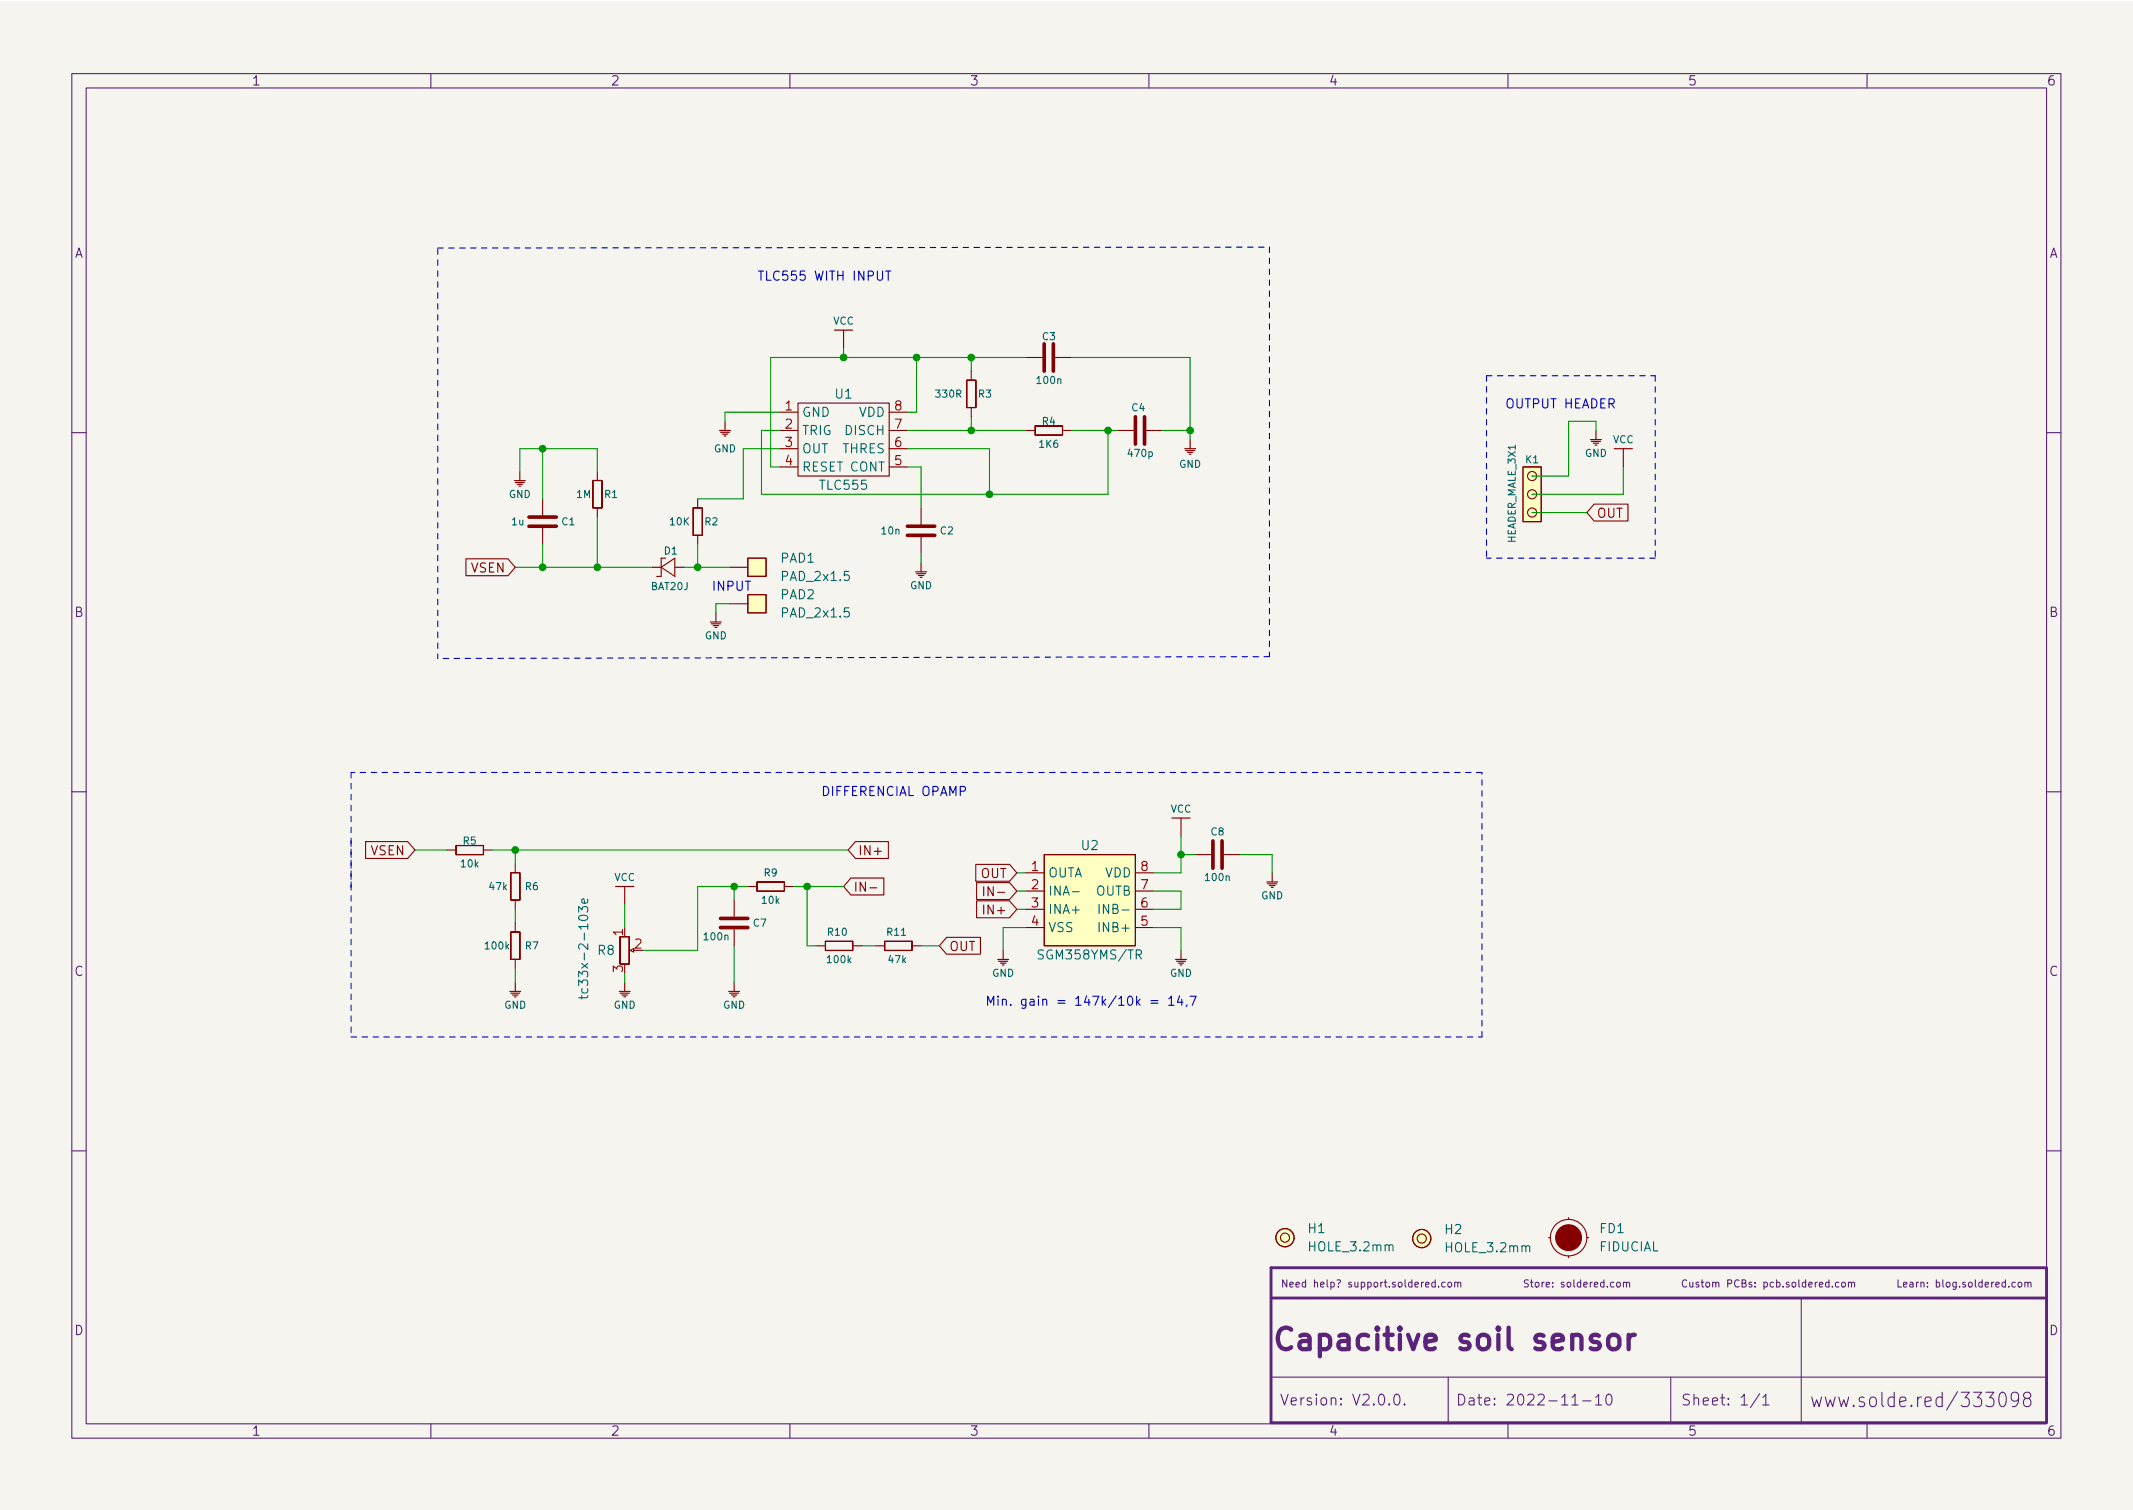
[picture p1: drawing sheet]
<svg xmlns="http://www.w3.org/2000/svg" width="297mm" height="210mm" viewBox="0 0 297 210" stroke-linecap="round" stroke-linejoin="round" font-family="sans-serif">
<path d="M0 .2h297v210.1h-297z" fill="#f5f4ef" stroke="#f5f4ef" stroke-width=".14"/>
<g fill="none" stroke="#5b2379" stroke-width=".15">
<path d="M10 10.2h277v190.1h-277zM12 12.2h273v186.1h-273zM60 10.2v2M110 10.2v2M160 10.2v2M210 10.2v2M260 10.2v2M10 60.2h2M285 60.2h2M10 110.2h2M285 110.2h2M10 160.2h2"/>
<path d="M199.9 178.6l-.3-.1-.2 .2 .1 .5h.4M199.9 178.2v1M200.3 179.1v.1M201.2 178.6l-.2-.1-.2 .2 .1 .5h.3M201.7 178.6l.3-.1 .1 .2v.3l-.1 .2h-.3l-.1-.2zM202.6 178.6l.1-.1 .3 .1v.6M202.6 178.5v.7M203 178.7l.1-.2 .3 .1v.6M225.2 178.6l.1-.1 .3 .1v.4v.2h-.3l-.1-.1zM226.1 178.6l.1-.1 .3 .1v.6M226.1 178.5v.7M226.5 178.7l.1-.2 .3 .1v.6"/>
<path d="M234.9 178.3a.47 .47 0 0 0-.7 .3 .47 .47 0 0 0 .5 .6l.2-.1M235.3 178.5l.1 .7h.2l.1-.1M235.7 178.5v.7M236.6 178.6l-.3-.1-.1 .2v.1l.4 .1v.3h-.4M236.9 178.5h.4M237 178.2v.9l.3 .1M237.6 178.6l.3-.1 .2 .2v.3l-.2 .2h-.3v-.2zM238.5 178.6l.1-.1 .3 .1v.6M238.5 178.5v.7M238.9 178.7l.2-.2 .2 .1 .1 .6M240.6 178.7h.5l.1-.2-.1-.2-.5-.1v1M242.2 178.3a.47 .47 0 0 0-.7 .3 .47 .47 0 0 0 .5 .6l.2-.1"/>
<path d="M242.6 178.7l.4-.1 .1-.1v-.2l-.5-.1v1h.4l.1-.1 .1-.2-.3-.2M243.9 178.6l-.2-.1-.1 .2v.1l.3 .1v.3h-.3M244.4 179.1v.1M244.4 178.6v.1M245.6 178.6l.3-.1 .2 .2-.1 .5h-.4M245.6 178.5v1M247 178.6l-.3-.1-.2 .2 .1 .5h.4M247.4 178.6l.3-.1 .2 .2-.1 .5h-.4M247.4 178.2v1M248.3 179.1v.1M249.1 178.6l-.2-.1-.2 .2 .1 .1 .3 .1v.3h-.4M249.6 178.6l.3-.1 .2 .2v.3l-.2 .2h-.3v-.2z"/>
<path d="M250.5 178.2v.9l.1 .1M251.5 178.6l-.3-.1-.2 .2 .1 .5h.4M251.5 178.2v1M251.9 178.9l.5-.1-.1-.2-.3-.1-.1 .2v.5h.4M252.8 178.5v.7M253.1 178.5l-.3 .2M253.4 178.9l.4-.1v-.2l-.3-.1-.1 .2v.5h.4M254.7 178.6l-.3-.1-.2 .2 .1 .5h.4M254.7 178.2v1M255.2 179.1v.1M256.1 178.6l-.3-.1-.2 .2 .1 .5h.4M256.5 178.6l.1-.1 .3 .1 .1 .4-.1 .2h-.3l-.1-.1z"/>
<path d="M257.4 178.6l.2-.1 .2 .1v.6M257.4 178.5v.7M257.8 178.7l.2-.2 .2 .1 .1 .6M280.6 178.6l-.2-.1-.2 .2 .1 .5h.3M281.1 178.6l.1-.1 .3 .1 .1 .4-.1 .2h-.3l-.1-.1zM282 178.6l.1-.1 .3 .1v.6M282 178.5v.7M282.4 178.7l.2-.2 .2 .1v.6M285 160.2h2M60 198.3v2M110 198.3v2M160 198.3v2"/>
<path d="M177 191.8h108M194.3 194.2a.36 .36 0 0 1 .6 .2 .77 .77 0 0 1-.4 1.2 1 1 0 0 1-.2-1.4zM195.6 195.5l.1 .1h-.1h-.1l.1-.1v.1M201.7 191.8v6.5M210 198.3v2M218.9 195.6h.9M220.4 195.1h1.2M222.2 194.6l.4-.5v1.5M222.2 195.6h.9M223.8 194.2a.36 .36 0 0 1 .6 .2 .77 .77 0 0 1-.4 1.2 1 1 0 0 1-.2-1.4zM232.7 191.8v6.5M245.1 194.1l-1.3 1.9"/>
<path d="M245.5 194.6l.4-.5v1.5M245.5 195.6h.8M250.8 180.7v17.6M260 198.3v2M270.5 194.6l-.5-.1-.4 .4v.6l.2 .3 .2 .1 .5-.1M270.5 193.9v2M272.6 193.8l-1.5 2.5M282.1 194.7l-.1-.1a.43 .43 0 0 1-.2-.4 .43 .43 0 0 1 .3-.3l.5 .1a.43 .43 0 0 1 .2 .4 .43 .43 0 0 1-.3 .3l-.5 .1a.67 .67 0 0 0 0 1l.1 .1 .5-.1a.67 .67 0 0 0 0-1l-.1-.1"/>
</g>
<path d="M222.7 186l-.3-.1h-.5l-.2 .1-.2 .3 .2 .4 1 .3 .1 .3-.1 .4-.3 .2h-.6l-.3-.2M224.2 186a.81 .81 0 0 1 1.3 .4v.9a.81 .81 0 0 1-.8 .6 .81 .81 0 0 1-.8-.6v-.9zM226.8 185.9v2M227.7 185.9a.77 .77 0 0 0-.9 .5" fill="none" stroke="#5b2379" stroke-width=".6"/>
<path d="M284.8 176.5h-107.8v21.6h107.9M285 176.5v21.6M177 180.7h108" fill="none" stroke="#5b2379" stroke-width=".4"/>
<g fill="#ffffc2" stroke="#ffffc2" stroke-width=".14">
<path d="M104.1 82.8h2.6v2.5h-2.6z"/>
<path d="M145.4 119h12.7v12.7h-12.7z"/>
<path d="M212.1 65h2.5v7.6h-2.5z"/>
<path d="M104.1 77.7h2.6v2.6h-2.6z"/>
<circle cx="198" cy="172.5" r="1.27"/>
<circle cx="178.9" cy="172.3" r="1.27"/>
</g>
<g fill="none" stroke="#840000" stroke-width=".15">
<path d="M108.6 57.4h2.5M108.6 59.9h2.5M111.1 56.1h12.7v10.2h-12.7zM117.5 46v2.5M123.8 57.4h2.6M123.8 59.9h2.6M134.6 56.7l1.3 .1zM134.6 53v3.8zM134.6 52.9l1.3 .1zM135.3 51.7v1.3M135.3 56.8v1.2M135.9 53v3.8z"/>
<path d="M142.9 59.9h1.2M142.9 49.8h2.5M144.1 59.3l.1 1.3zM144.1 59.3h3.9zM146.7 49.8h2.5M148 59.3v1.3zM148 59.9h1.2M155.6 59.9h2.5M159.4 59.9h2.5M64.9 77.8h5.8l1.1 1.2-1.1 1.2h-5.8zM75.6 69.5v2.5M75.6 73.3v2.5"/>
<path d="M82.5 70.7h1.3zM82.5 66.9l.1 3.8zM82.5 66.9h1.3zM83.2 65.7v1.2M83.2 70.7v1.3M83.8 66.9v3.8zM90.8 79h1.3M92.1 79l1.9-1.3v2.6zM92.7 77.7h-.6v2.6h-.7M94 79h1.2M96.5 74.5h1.3zM96.5 70.7v3.8z"/>
<path d="M96.5 70.7h1.3zM97.2 69.5v1.2M97.2 74.5v1.3M97.8 70.7v3.8zM101.6 79h2.5M104.1 77.7h2.6v2.6h-2.6zM108.6 62.5h2.5M108.6 65h2.5M123.8 62.5h2.6M123.8 65h2.6M128.3 70.7v2.6M128.3 74.5v2.6"/>
<path d="M144.1 60.6h3.9zM212.1 65h2.5v7.6h-2.5zM213.4 71.4h.1M213.4 68.8h.1M213.4 66.3h.1M222 70.2h4.7v2.3h-4.7l-1-1.1zM226.1 62.5v2.5M101.6 84.1h2.5M104.1 82.8h2.6v2.5h-2.6zM50.9 117.2h5.9l1 1.2-1 1.1h-5.9zM62.2 118.4h1.3M63.5 119h3.8z"/>
<path d="M63.5 117.7v1.3zM63.5 117.7h3.8zM67.3 117.7v1.3zM67.3 118.4h1.3M119.1 117.2h4.6v2.3h-4.6l-1-1.1zM145.4 119h12.7v12.7h-12.7zM164.5 113.9v2.6M166.4 119h2.5M170.2 119h2.5M71.1 125.3h1.3zM71.1 121.5v3.8zM71.1 121.5h1.3z"/>
<path d="M71.1 133.6h1.3zM71.1 129.8v3.8zM71.1 129.8h1.3zM71.8 120.3v1.2M71.8 125.3v1.3M71.8 128.5v1.3M71.8 133.6v1.3M72.4 121.5v3.8zM72.4 129.8v3.8zM86.3 130.4l.1 3.8zM86.4 130.4h1.2zM86.4 134.2l1.2 .1z"/>
<path d="M87 123.4v2.6M87.6 130.4v3.8zM87.8 132.3l.5-.2v.5zM102.2 125.3v2.6M102.2 129.2v2.5M104.1 123.4h1.3M105.4 124.1h3.8zM105.4 122.8v1.3zM105.4 122.8h3.8zM109.2 122.8v1.3zM109.2 123.4h1.3M113.7 131.7h1.2"/>
<path d="M114.9 132.3l3.8 .1zM114.9 131.1l.1 1.2zM114.9 131.1h3.8zM118.5 122.3h4.6v2.3h-4.6l-1-1.2zM118.7 131.1l.1 1.2zM118.7 131.7h1.3M121.1 123.6h1M121.9 131.7h1.3M123.2 132.3l3.8 .1zM123.2 131.1v1.2zM123.2 131.1h3.8zM127 131.1v1.2z"/>
<path d="M127 131.7h1.3M131.8 130.5h4.7v2.4h-4.7l-1-1.2zM135.9 120.4h4.7l1 1.1-1 1.2h-4.7zM136 125.4h4.6l1 1.2-1 1.2h-4.6zM136 122.9h4.6l1 1.2-1 1.1h-4.6zM137 123.5v1.2M137 126v1.3M142.9 121.5h2.5M142.9 124.1h2.5M142.9 126.6h2.5M142.9 129.2h2.5M158.1 121.5h2.6"/>
<path d="M158.1 124.1h2.6M158.1 126.6h2.6M158.1 129.2h2.6M215.6 172.3h.3M218.4 169.5v.3M218.4 174.9v.2M221 172.3h.2"/>
<circle cx="213.4" cy="66.3" r=".63"/>
<circle cx="213.4" cy="71.4" r=".63"/>
<circle cx="213.4" cy="68.8" r=".63"/>
<circle cx="178.9" cy="172.3" r=".63"/>
<circle cx="178.9" cy="172.3" r="1.27"/>
<circle cx="198" cy="172.5" r=".63"/>
<circle cx="198" cy="172.5" r="1.27"/>
<circle cx="218.4" cy="172.3" r="2.54"/>
</g>
<g fill="none" stroke="#840000" stroke-width=".16">
<path d="M100.2 59.9h1.5M101 58.7v1.2M116.2 46h2.5M222.2 59.9v1.3M71.6 66.9h1.6M71.8 67.2h1.2M72 67.4h.8M72.3 67.7h.2M72.4 65.7v1.2M100.3 60.2h1.3M100.6 60.4h.7M100.8 60.7h.3"/>
<path d="M127.5 79.6h1.5M127.6 79.9h1.3M128.3 78.4v1.2M165 62.5h1.5M165.1 62.7h1.3M165.4 63h.7M165.6 63.2h.3M165.7 61.2v1.3M221.5 61.2h1.5M221.6 61.5h1.3M221.9 61.7h.7M222.1 62h.3"/>
<path d="M224.8 62.5h2.5M98.9 86.6h1.6M99.1 86.9h1.2M99.3 87.1h.8M99.6 87.4h.2M99.7 85.3v1.3M127.9 80.1h.8M128.1 80.4h.3M163.2 113.9h2.5M71 138h1.5M71.1 138.3h1.3M71.4 138.6h.7"/>
<path d="M71.6 138.8h.3M71.8 136.8v1.2M85.7 123.4h2.6M86.2 138h1.6M86.4 138.3h1.2M86.6 138.6h.8M86.9 138.8h.2M87 136.8v1.2M101.5 138h1.5M101.6 138.3h1.3M101.9 138.6h.7M102.1 138.8h.3"/>
<path d="M102.2 136.8v1.2M138.9 133.6h1.6M139.1 133.9h1.2M139.3 134.1h.8M139.6 134.4h.2M139.7 132.3v1.3M163.7 133.6h1.5M163.8 133.9h1.3M164.1 134.1h.7M164.3 134.4h.3M164.5 132.3v1.3M176.4 122.8h1.5"/>
<path d="M176.5 123.1h1.3M176.8 123.3h.7M177 123.6h.3M177.2 121.5v1.3"/>
</g>
<path d="M145.4 47.9v3.8M146.7 47.9v3.8M158.1 58v3.8M159.4 58v3.8M73.7 73.3h3.8M73.7 72h3.8M126.4 73.3h3.8M126.4 74.5h3.8M168.9 117.1v3.8M170.2 117.1v3.8M100.3 127.9h3.8M100.3 129.2h3.8" fill="none" stroke="#840000" stroke-width=".5"/>
<path d="M80.6 127v-.8l.5 .5 .1-.4h.5l.2 .2v.3l-.2 .2M81 138.6v.5M81.1 137.7l-.1 .3 .2 .3h.4l.2-.2v-.4M81.8 125.2l.1 .4-.2 .1h-.6v-.5l.2-.1 .1 .6M81.9 138.6l-.1 .3h-.1h-1.1M149.3 124.2h1M153.1 125.9v1.3M153.1 128.5v1.2" fill="none" stroke="#006464" stroke-width=".15"/>
<circle cx="218.4" cy="172.3" r="1.8" fill="#840000" stroke="#840000" stroke-width=".15"/>
<path d="M123.3 37.7h.8M123.7 37.7v1.3M160.3 139.3h.9M160.3 139.7h.9M162.8 139.1l.3-.4v1.3M162.8 140h.7M164.3 138.7l-.3 .9h.8M164.6 139.1v.9M165.3 139.9l-.1 .3M165.7 138.7h.9l-.6 1.3" fill="none" stroke="#0000c2" stroke-width=".15"/>
<g fill="none" stroke="#0000c2" stroke-width=".15" stroke-dasharray=".8 .8">
<path d="M61 34.7v57M61 34.5l115.8-.1M176.8 34.4v57M207 52.3h23.5M207 52.3v25.4M230.5 52.3v25.4M230.5 77.7h-23.5M176.8 91.4l-115.8 .3M48.9 117.1v27.3M48.9 107.6v16.5M206.4 107.6h-157.5M48.9 144.4h157.5"/>
<path d="M206.4 144.4v-36.8"/>
</g>
<g fill="none" stroke="#009600" stroke-width=".15">
<path d="M108.6 59.9h-2.6v8.9h48.3v-8.9M108.6 57.4h-7.6v1.3M117.5 48.5v1.3M126.4 59.9h16.5M127.6 49.8v7.6h-1.2M135.3 49.8v1.9M135.3 58v1.9M142.9 49.8h-35.6v15.2h1.3M149.2 49.8h16.5v11.4M149.2 59.9h6.4M161.9 59.9h3.8M222.2 59.9v-1.2h-3.8v7.6h-5"/>
<path d="M71.8 79h19M72.4 65.7v-3.2h10.8v3.2M75.6 62.5v7M75.6 75.8v3.2M83.2 72v7M95.2 79h6.4M97.2 75.8v3.2M108.6 62.5h-5.1v7h-6.3M126.4 62.5h11.4v6.3M126.4 65h1.9v5.7M128.3 77.1v1.3M213.4 71.4h7.6"/>
<path d="M226.1 65v3.8h-12.7M101.6 84.1h-1.9v1.2M57.8 118.4h4.4M68.6 118.4h49.5M71.8 118.4v1.9M164.5 119h1.9M164.5 116.5v5h-3.8M172.7 119h4.5v2.5M71.8 126.6v1.9M71.8 134.9v1.9M87 126v3.2M87 135.5v1.3"/>
<path d="M102.2 123.4v1.9M102.2 131.7v5.1M104.1 123.4h-6.9v8.9h-7.7M110.5 123.4h7M112.4 123.4v8.3h1.3M120 131.7h1.9M128.3 131.7h2.5M141.6 126.6h1.3M141.6 124.1h1.3M141.6 121.5h1.3M142.9 129.2h-3.2v3.1M160.7 124.1h3.8v2.5h-3.8"/>
<path d="M160.7 129.2h3.8v3.1"/>
</g>
<g fill="#009600" stroke="#009600" stroke-width=".15">
<circle cx="164.5" cy="119" r=".46"/>
<circle cx="71.8" cy="118.4" r=".46"/>
<circle cx="165.7" cy="59.9" r=".46"/>
<circle cx="127.6" cy="49.8" r=".46"/>
<circle cx="154.3" cy="59.9" r=".46"/>
<circle cx="135.3" cy="59.9" r=".46"/>
<circle cx="117.5" cy="49.8" r=".46"/>
<circle cx="135.3" cy="49.8" r=".46"/>
<circle cx="97.2" cy="79" r=".46"/>
<circle cx="75.6" cy="79" r=".46"/>
<circle cx="75.6" cy="62.5" r=".46"/>
<circle cx="83.2" cy="79" r=".46"/>
<circle cx="102.2" cy="123.4" r=".46"/>
<circle cx="137.8" cy="68.8" r=".46"/>
<circle cx="112.4" cy="123.4" r=".46"/>
</g>
<text font-size="4.2" fill="#5b2379" x="177" y="188">Capacitive soil sensor</text>
<g font-size="2.8" fill="#5b2379">
<text x="252" y="196">www.solde.red/</text>
<text x="272.8" y="196">333098</text>
</g>
<g font-size="2.1" fill="#5b2379">
<text x="178.2" y="195.7">Version: V2.0.0.</text>
<text x="202.7" y="195.7">Date: 2022-11-10</text>
<text x="234" y="195.7">Sheet: 1/1</text>
</g>
<g font-size="1.8" fill="#5b2379">
<text x="35" y="11.9">1</text>
<text x="85" y="11.9">2</text>
<text x="135" y="11.9">3</text>
<text x="185" y="11.9">4</text>
<text x="235" y="11.9">5</text>
<text x="285" y="11.9">6</text>
<text x="10.3" y="35.9">A</text>
<text x="285.3" y="35.9">A</text>
<text x="10.3" y="85.9">B</text>
<text x="285.3" y="85.9">B</text>
<text x="10.3" y="135.9">C</text>
<text x="285.3" y="135.9">C</text>
<text x="10.3" y="185.9">D</text>
<text x="285.3" y="185.9">D</text>
<text x="35" y="199.9">1</text>
<text x="85" y="199.9">2</text>
<text x="135" y="199.9">3</text>
<text x="185" y="199.9">4</text>
<text x="235" y="199.9">5</text>
<text x="285" y="199.9">6</text>
</g>
<g font-size="1.8" fill="#0000c2">
<text x="105.4" y="39.1">TLC555 WITH INPUT</text>
<text x="209.5" y="56.9">OUTPUT HEADER</text>
<text x="99.1" y="82.3">INPUT</text>
<text x="114.3" y="110.8">DIFFERENCIAL OPAMP</text>
<text x="137.2" y="140">Min. gain = 147k/10k = 14,7</text>
</g>
<g font-size="1.8" fill="#a90000">
<text x="109.4" y="57.1">1</text>
<text x="109.4" y="59.7">2</text>
<text x="124.6" y="59.7">7</text>
<text x="124.6" y="57.1">8</text>
<text x="109.4" y="62.2">3</text>
<text x="109.4" y="64.8">4</text>
<text x="124.6" y="64.8">5</text>
<text x="124.6" y="62.2">6</text>
<text x="143.7" y="121.3">1</text>
<text x="143.7" y="123.8">2</text>
<text x="158.9" y="123.8">7</text>
<text x="158.9" y="121.3">8</text>
<text x="86.7" y="130.3" transform="rotate(-90 86.7 130.3)">1</text>
<text x="143.7" y="126.4">3</text>
<text x="143.7" y="128.9">4</text>
<text x="158.9" y="128.9">5</text>
<text x="158.9" y="126.4">6</text>
<text x="86.7" y="135.4" transform="rotate(-90 86.7 135.4)">3</text>
<text x="88.4" y="132.1">2</text>
</g>
<g font-size="1.8" fill="#006464">
<text x="111.6" y="58">GND</text>
<text x="116.3" y="55.5">U1</text>
<text x="119.6" y="58">VDD</text>
<text x="111.6" y="60.6">TRIG</text>
<text x="111.6" y="63.1">OUT</text>
<text x="111.6" y="65.7">RESET CONT</text>
<text x="117.3" y="63.1">THRES</text>
<text x="117.8" y="60.6">DISCH</text>
<text x="114.3" y="68.2">TLC555</text>
<text x="108.7" y="83.4">PAD2</text>
<text x="108.7" y="78.4">PAD1</text>
<text x="109" y="80.9">PAD_2x1.5</text>
<text x="109" y="86">PAD_2x1.5</text>
<text x="150.6" y="118.4">U2</text>
<text x="145.9" y="122.2">OUTA</text>
<text x="145.9" y="124.7">INA-</text>
<text x="152.6" y="124.7">OUTB</text>
<text x="153.9" y="122.2">VDD</text>
<text x="145.9" y="127.2">INA+</text>
<text x="145.9" y="129.8">VSS</text>
<text x="153.5" y="129.8">INB+</text>
<text x="154" y="127.2">INB-</text>
<text x="81.9" y="137.4" transform="rotate(-90 81.9 137.4)">tc33x-2-103e</text>
<text x="83.3" y="133">R8</text>
<text x="144.9" y="133.6">SGM358YMS/TR</text>
<text x="182.2" y="171.7">H1</text>
<text x="201.3" y="171.8">H2</text>
<text x="222.8" y="171.7">FD1</text>
<text x="182.4" y="174.2">HOLE_3.2mm</text>
<text x="201.5" y="174.4">HOLE_3.2mm</text>
<text x="222.7" y="174.2">FIDUCIAL</text>
</g>
<g font-size="1.8" fill="#840000">
<text x="222.3" y="72.1">OUT</text>
<text x="65.6" y="79.7">VSEN</text>
<text x="51.6" y="119.1">VSEN</text>
<text x="119.4" y="119.1">IN+</text>
<text x="118.8" y="124.2">IN-</text>
<text x="136.5" y="122.3">OUT</text>
<text x="137.9" y="124.8">IN-</text>
<text x="137.5" y="127.3">IN+</text>
<text x="132.1" y="132.4">OUT</text>
</g>
<g font-size="1.4" fill="#006464">
<text x="116" y="45.2">VCC</text>
<text x="145.2" y="47.4">C3</text>
<text x="144.5" y="53.5">100n</text>
<text x="130.4" y="55.4">330R</text>
<text x="136.3" y="55.4">R3</text>
<text x="145.2" y="59.2">R4</text>
<text x="157.6" y="57.3">C4</text>
<text x="99.4" y="63">GND</text>
<text x="144.8" y="62.3">1K6</text>
<text x="157.2" y="63.6">470p</text>
<text x="164.2" y="65.1">GND</text>
<text x="212.5" y="64.5">K1</text>
<text x="220.7" y="63.6">GND</text>
<text x="224.6" y="61.7">VCC</text>
<text x="70.8" y="69.3">GND</text>
<text x="80.3" y="69.3">1M</text>
<text x="84.2" y="69.3">R1</text>
<text x="71.3" y="73.1">1u</text>
<text x="78.3" y="73.1">C1</text>
<text x="92.5" y="77.2">D1</text>
<text x="93.3" y="73.1">10K</text>
<text x="98.2" y="73.1">R2</text>
<text x="122.8" y="74.4">10n</text>
<text x="131" y="74.4">C2</text>
<text x="211.1" y="75.6" transform="rotate(-90 211.1 75.6)">HEADER_MALE_3X1</text>
<text x="90.7" y="82.2">BAT20J</text>
<text x="126.7" y="82">GND</text>
<text x="98.1" y="89">GND</text>
<text x="163" y="113.1">VCC</text>
<text x="64.5" y="117.6">R5</text>
<text x="168.7" y="116.3">C8</text>
<text x="64.2" y="120.8">10k</text>
<text x="68.2" y="123.9">47k</text>
<text x="73.2" y="123.9">R6</text>
<text x="85.5" y="122.7">VCC</text>
<text x="106.2" y="125.8">10k</text>
<text x="106.4" y="122">R9</text>
<text x="168" y="122.7">100n</text>
<text x="175.6" y="125.2">GND</text>
<text x="98.1" y="130.9">100n</text>
<text x="104.9" y="129">C7</text>
<text x="115.3" y="130.3">R10</text>
<text x="123.6" y="130.3">R11</text>
<text x="67.7" y="132.2">100k</text>
<text x="73.2" y="132.2">R7</text>
<text x="115.3" y="134.1">100k</text>
<text x="123.8" y="134.1">47k</text>
<text x="138.2" y="136">GND</text>
<text x="162.9" y="136">GND</text>
<text x="70.2" y="140.4">GND</text>
<text x="85.4" y="140.4">GND</text>
<text x="100.7" y="140.4">GND</text>
</g>
<g font-size="1.4" fill="#5b2379">
<text x="178.3" y="179.3">Need help? support.soldered.com</text>
<text x="212" y="179.3">Store: soldered.com</text>
<text x="264" y="179.3">Learn: blog.soldered.com</text>
</g>
</svg>
